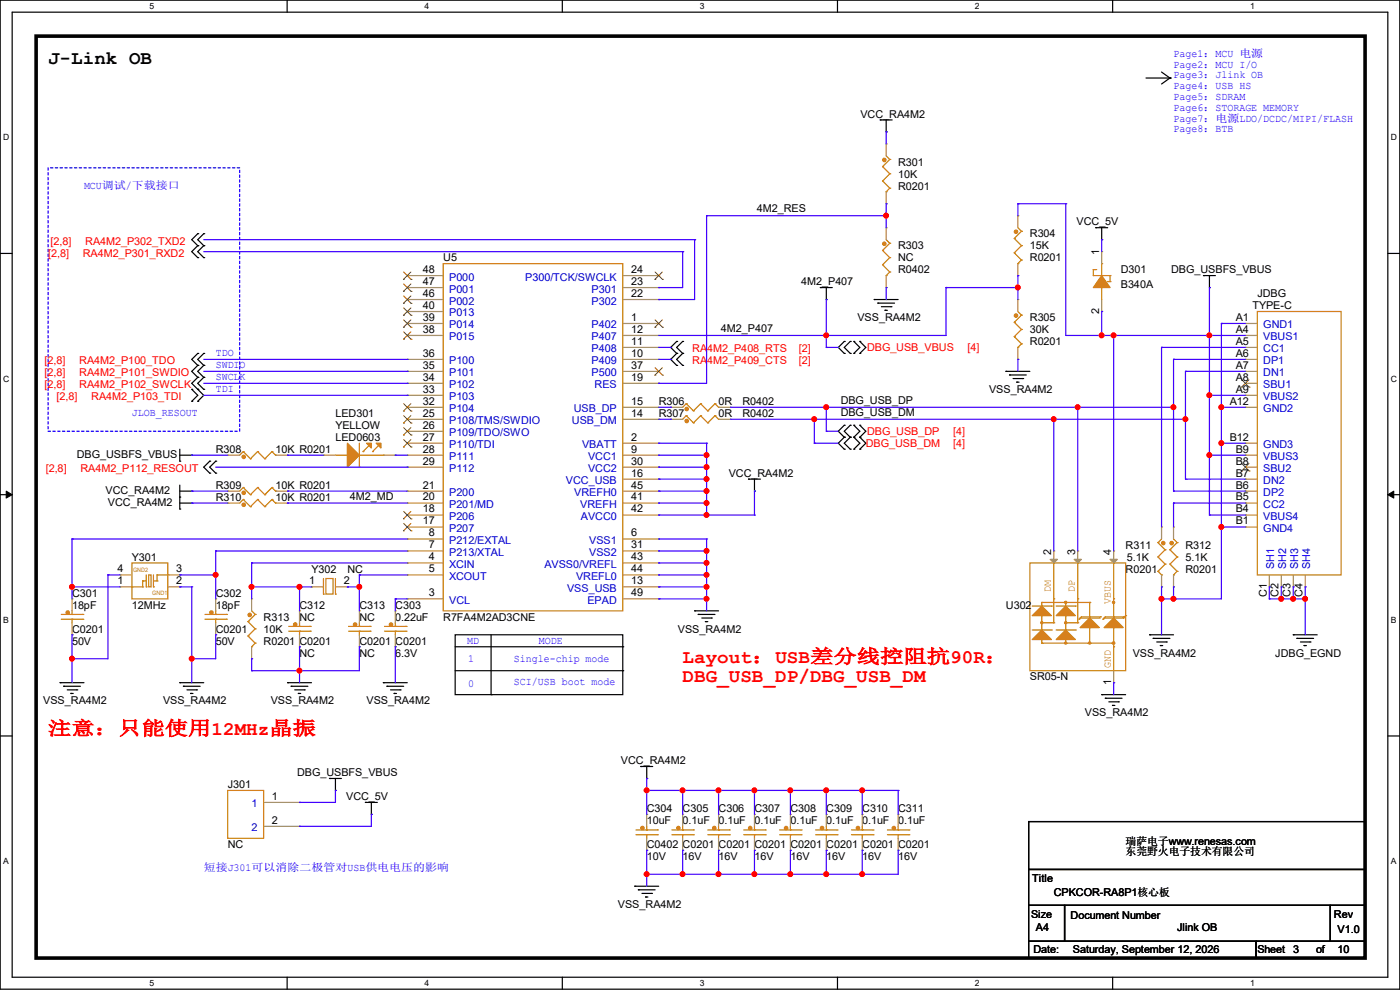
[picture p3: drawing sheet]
<svg xmlns="http://www.w3.org/2000/svg" width="297mm" height="210mm" viewBox="0 0 297 210" stroke-linecap="round" stroke-linejoin="round" font-family="sans-serif">
<path d="M0 0h297v209.8h-297zM2.6 2.6h291.8v204.7h-291.8z" fill="none" stroke="#000" stroke-width=".25"/>
<g fill="#fff">
<path d="M31.7 .3h1v2h-1z"/>
<path d="M31.7 207.6h1v1.9h-1z"/>
</g>
<path d="M60.9 0v2.6M60.9 207.3v2.5" fill="none" stroke="#000" stroke-width=".25"/>
<g fill="#fff">
<path d="M90.1 .3h1v2h-1z"/>
<path d="M90.1 207.6h1v1.9h-1z"/>
</g>
<path d="M119.3 0v2.6M119.3 207.3v2.5" fill="none" stroke="#000" stroke-width=".25"/>
<g fill="#fff">
<path d="M148.5 .3h.9v2h-.9z"/>
<path d="M148.5 207.6h.9v1.9h-.9z"/>
</g>
<path d="M177.7 0v2.6M177.7 207.3v2.5" fill="none" stroke="#000" stroke-width=".25"/>
<g fill="#fff">
<path d="M206.8 .3h1v2h-1z"/>
<path d="M206.8 207.6h1v1.9h-1z"/>
</g>
<path d="M236.1 0v2.6M236.1 207.3v2.5" fill="none" stroke="#000" stroke-width=".25"/>
<g fill="#fff">
<path d="M265.2 .3h1v2h-1z"/>
<path d="M265.2 207.6h1v1.9h-1z"/>
<path d="M.7 28.2h1.2v1.9h-1.2z"/>
<path d="M295.1 28.2h1.2v1.9h-1.2z"/>
<path d="M.7 79.3h1.2v2h-1.2z"/>
<path d="M295.1 79.3h1.2v2h-1.2z"/>
</g>
<path d="M0 53.8h2.6M294.4 53.8h2.6" fill="none" stroke="#000" stroke-width=".25"/>
<g fill="#fff">
<path d="M.7 130.5h1.2v2h-1.2z"/>
<path d="M295.1 130.5h1.1v2h-1.1z"/>
</g>
<path d="M0 104.9h2.6M294.4 104.9h2.6" fill="none" stroke="#000" stroke-width=".25"/>
<path d="M1.3 104.2l1.3 .7-1.3 .8zM294.4 104.9l1.3-.7v1.5z" fill="#000" stroke="#000" stroke-width=".21"/>
<g fill="#fff">
<path d="M.7 181.7h1.2v2h-1.2z"/>
<path d="M295.1 181.7h1.1v2h-1.1z"/>
</g>
<g fill="none" stroke="#000" stroke-width=".25">
<path d="M243.1 16.6h5.1M246.4 15.3l1.8 1.3M248.2 16.6h.1M248.2 16.6l-1.8 1.2M186.7 25.4h.1M186.7 25.4h2.6M188 28h.1M188 25.4v2.6M42 54.7h.1M42 52.1h.1M42 49.6h.1M42 52.1l-1.3 1.3 1.3 1.3"/>
<path d="M42 49.6l-1.3 1.2 1.3 1.3M43.2 54.7h.1M43.2 52.1h.1M43.2 49.6h.1M43.2 52.1l-1.2 1.3 1.2 1.3M43.2 49.6l-1.2 1.2 1.2 1.3M232.5 48.3h.1M232.5 48.3h2.5M233.7 50.8h.1M233.7 48.3v2.5M255.3 58.5h.1M255.3 58.5h2.6"/>
<path d="M256.6 58.5v2.5M42 77.5h.1M42 75h.1M42 75l-1.3 1.2 1.3 1.3M42 77.5l-1.3 1.3 1.3 1.3M43.2 77.5h.1M43.2 75h.1M43.2 75l-1.2 1.2 1.2 1.3M43.2 77.5l-1.2 1.3 1.2 1.3M143.6 72.4h.1M143.6 75h.1M143.6 77.5h.1"/>
<path d="M143.6 72.4l-1.3 1.3 1.3 1.3M143.6 75l-1.3 1.2 1.3 1.3M144.8 75h.1M144.8 72.4h.1M144.8 77.5h.1M144.8 72.4l-1.2 1.3 1.2 1.3M144.8 75l-1.2 1.2 1.2 1.3M174 61h.1M174 61h2.6M175.3 63.5h.1M175.3 61v2.5M179.1 72.4h.1"/>
<path d="M179.1 75h.1M179.1 72.4l-1.3 1.3 1.3 1.3M180.4 75h.1M180.4 72.4h.1M180.4 72.4l-1.3 1.3 1.3 1.3M181.1 75h.1M181.1 72.4h.1M181.1 72.4l1.3 1.3-1.3 1.3M182.4 72.4h.1M182.4 75h.1M182.4 72.4l1.3 1.3-1.3 1.3M185.5 63.5h.1"/>
<path d="M185.5 63.5h5M186.2 64.3h.1M186.2 64.3h3.6M187 65.1h2M187.7 65.8h.1M187.7 65.8h.6M189 65.1h.1M213.4 78.8h.1M213.4 78.8h5.1M214.2 79.5h.1M214.2 79.5h3.5M256.6 61h.1"/>
<path d="M38.1 97.8h.1M38.1 95.3v2.5M38.1 96.6h2.6M40.7 96.6h.1M40.7 85.1h.1M40.7 82.6h.1M40.7 82.6l1.3 1.3-1.3 1.2M42 80.1h.1M42 82.6h.1M42 85.1h.1M42 80.1l-1.3 1.2 2.5 2.6-1.2 1.2M43.2 80.1h.1"/>
<path d="M43.2 82.6h.1M43.2 80.1l-1.2 1.2 1.2 1.3M44.5 97.8h.1M44.5 97.8l-1.3 1.3 1.3 1.3M45.8 97.8h.1M45.8 97.8l-1.3 1.3 1.3 1.3M179.1 92.8h.1M179.1 95.3h.1M179.1 90.2h.1M179.1 92.8l-1.3 1.2 1.3 1.3M179.1 90.2l-1.3 1.3 1.3 1.3M180.4 95.3h.1"/>
<path d="M180.4 92.8h.1M180.4 90.2h.1M180.4 92.8l-1.3 1.2 1.3 1.3M180.4 90.2l-1.3 1.3 1.3 1.3M181.1 95.3h.1M181.1 92.8h.1M181.1 90.2h.1M181.1 92.8l1.3 1.2-1.3 1.3M181.1 90.2l1.3 1.3-1.3 1.3M182.4 92.8h.1M182.4 95.3h.1M182.4 90.2h.1"/>
<path d="M182.4 92.8l1.3 1.2-1.3 1.3M182.4 90.2l1.3 1.3-1.3 1.3M214.9 80.3h2.1M215.7 81.1h.1M215.7 81.1h.5M217 80.3h.1M38.1 105.5h.1M38.1 108h.1M38.1 104.2h2.6M38.1 102.9v5.1M38.1 106.7h2.6M40.7 104.2h.1"/>
<path d="M40.7 106.7h.1M44.5 100.4h.1M45.8 100.4h.1M158.8 101.6h.1M158.8 101.6h2.5M160.1 104.2h.1M160.1 101.6v2.6M96.6 134.7h35.5v12.7h-35.5zM96.6 137.2h35.5M104.2 134.7v12.7M132.1 137.2h.1M147.4 129.6h.1"/>
<path d="M147.4 129.6h5M148.1 130.3h.1M148.1 130.3h3.6M148.9 131.1h2M149.6 131.9h.1M149.6 131.9h.6M150.9 131.1h.1M243.9 134.7h.1M243.9 134.7h5.1M244.6 135.4h.1M244.6 135.4h3.6M245.4 136.2h2"/>
<path d="M246.2 136.9h.1M246.2 136.9h.5M247.4 136.2h.1M274.4 134.7h.1M274.4 134.7h5M275.1 135.4h.1M275.1 135.4h3.6M275.9 136.2h2M276.6 136.9h.1M276.6 136.9h.6M277.9 136.2h.1M0 156.1h2.6"/>
<path d="M12.7 144.8h.1M12.7 144.8h5.1M13.5 145.6h.1M13.5 145.6h3.6M14.3 146.3h2M15 147.1h.1M15 147.1h.5M16.3 146.3h.1M38.1 144.8h.1M38.1 144.8h5.1M38.9 145.6h.1M38.9 145.6h3.6"/>
<path d="M39.7 146.3h2M40.4 147.1h.1M40.4 147.1h.5M41.7 146.3h.1M61 144.8h.1M61 144.8h5.1M61.8 145.6h.1M61.8 145.6h3.5M62.5 146.3h2.1M63.3 147.1h.1M63.3 147.1h.5M64.6 146.3h.1"/>
<path d="M81.3 144.8h.1M81.3 144.8h5.1M82.1 145.6h.1M82.1 145.6h3.5M82.8 146.3h2.1M83.6 147.1h.1M83.6 147.1h.5M84.9 146.3h.1M96.6 142.3h35.5M104.2 147.4h.1M132.1 142.3h.1M233.7 147.4h.1"/>
<path d="M233.7 147.4h5.1M234.5 148.1h.1M234.5 148.1h3.5M235.2 148.9h2.1M236 149.6h.1M236 149.6h.5M237.3 148.9h.1M294.4 156.1h2.6M69.9 165.1h.1M69.9 165.1h2.5M71.2 167.7h.1M71.2 165.1v2.6"/>
<path d="M77.5 170.2h.1M77.5 170.2h2.6M78.8 172.8h.1M78.8 170.2v2.6M135.9 162.6h.1M135.9 162.6h2.6M137.2 165.1h.1M137.2 162.6v2.5M218.2 174.3h71.4v10.1h-71.4zM134.7 188h.1M134.7 188h5M135.4 188.8h.1"/>
<path d="M135.4 188.8h3.6M136.2 189.5h2M136.9 190.3h.1M136.9 190.3h.6M138.2 189.5h.1M218.2 184.4h71.4v7.7h-71.4zM218.2 192.1h7.6v7.6h-7.6zM218.2 199.7h48.3v3.5h-48.3zM225.8 192.1h56.4v7.6h-56.4zM266.5 199.7h23.1v3.5h-23.1zM282.2 192.1h7.4v7.6h-7.4z"/>
</g>
<path d="M7.7 7.7h281.9v195.5h-281.9z" fill="none" stroke="#000" stroke-width=".76"/>
<path d="M10.2 35.6h40.6v55.9h-40.6z" fill="none" stroke="#00f" stroke-width=".25" stroke-dasharray=".5"/>
<g fill="none" stroke="#cc8006" stroke-width=".25">
<path d="M187.2 35.3h.1M187.2 38.4h.1M187.2 35.3l1.6 1.6M187.2 38.4l1.6 1.5M188 33.1l.8 .7M188.8 33.8h.1M188.8 36.9h.1M188.8 39.9h.1M188.8 33.8l-1.6 1.5M188.8 36.9l-1.6 1.5M188.8 39.9l-.8 .8M94 55.9h38.1v73.7h-38.1z"/>
<path d="M187.2 53.1h.1M187.2 56.2h.1M187.2 53.1l1.6 1.6M187.2 56.2l1.6 1.5M188 40.7h.1M188 58.5h.1M188 50.8l.8 .8M188.8 51.6h.1M188.8 54.7h.1M188.8 57.7h.1M188.8 51.6l-1.6 1.5M188.8 54.7l-1.6 1.5"/>
<path d="M188.8 57.7l-.8 .8M215.2 50.6h.1M215.2 53.6h.1M215.2 50.6l1.5 1.5M215.2 53.6l1.5 1.6M215.9 55.9h.1M215.9 48.3l.8 .8M216.7 49.1h.1M216.7 52.1h.1M216.7 55.2h.1M216.7 49.1l-1.5 1.5M216.7 52.1l-1.5 1.5"/>
<path d="M216.7 55.2l-.8 .7M231.9 57.2h.1M231.9 57.2v1.3h3.6M231.9 57.2h.6M232.5 57.2h.1M233.7 55.9h.1M233.7 55.9v2.6M235 59.7h.1M235 59.7h.5M235.5 58.5h.1M235.5 59.7h.1M235.5 58.5v1.2"/>
<path d="M215.2 68.4h.1M215.2 71.4h.1M215.2 68.4l1.5 1.5M215.2 71.4l1.5 1.5M215.9 73.7h.1M215.9 66.1l.8 .7M216.7 66.8h.1M216.7 69.9h.1M216.7 72.9h.1M216.7 66.8l-1.5 1.6M216.7 69.9l-1.5 1.5M216.7 72.9l-.8 .8"/>
<path d="M233.7 61h.1M233.7 61v2.5M266.7 66.1h17.8v55.9h-17.8zM51.6 95.8h.1M51.6 95.8l-.8 .8M51.6 95.8l1.5 1.5M53.1 97.3h.1M54.7 95.8h.1M54.7 95.8l-1.6 1.5M54.7 95.8l1.5 1.5M56.2 97.3h.1M57.7 95.8h.1"/>
<path d="M57.7 95.8l-1.5 1.5M57.7 95.8l.8 .8M58.5 96.6h.1M71.2 96.6h2.5M73.7 96.6h.1M76.2 99.1h.1M76.2 94v5.1M76.2 96.6h5.1M77 95.8h.1M78.3 94.5l-1.3 1.3M79 95.8h.1M80.3 94.5l-1.3 1.3"/>
<path d="M81.3 96.6h.1M145.6 85.6h.1M145.6 88.2h.1M145.6 85.6l-.8 .8M145.6 85.6l1.5 1.6M145.6 88.2l-.8 .7M145.6 88.2l1.5 1.5M147.1 87.2h.1M147.1 89.7h.1M148.6 85.6h.1M148.6 88.2h.1M148.6 85.6l-1.5 1.6"/>
<path d="M148.6 85.6l1.6 1.6M148.6 88.2l-1.5 1.5M148.6 88.2l1.6 1.5M150.2 87.2h.1M150.2 89.7h.1M151.7 85.6h.1M151.7 88.2h.1M151.7 85.6l-1.5 1.6M151.7 85.6l.7 .8M151.7 88.2l-1.5 1.5M151.7 88.2l.7 .7M152.4 86.4h.1"/>
<path d="M152.4 88.9h.1M28 119.4h7.6v7.6h-7.6zM51.6 103.4h.1M51.6 106h.1M51.6 103.4l-.8 .8M51.6 103.4l1.5 1.5M51.6 106l-.8 .7M51.6 106l1.5 1.5M53.1 104.9h.1M53.1 107.5h.1M54.7 103.4h.1M54.7 106h.1"/>
<path d="M54.7 103.4l-1.6 1.5M54.7 103.4l1.5 1.5M54.7 106l-1.6 1.5M54.7 106l1.5 1.5M56.2 104.9h.1M56.2 107.5h.1M57.7 103.4h.1M57.7 106h.1M57.7 103.4l-1.5 1.5M57.7 103.4l.8 .8M57.7 106l-1.5 1.5M57.7 106l.8 .7"/>
<path d="M58.5 104.2h.1M58.5 106.7h.1M218.5 119.4h20.3v22.9h-20.3zM223.6 119.4h.1M223.6 119.4v12.7M228.6 119.4h.1M228.6 119.4v12.7M236.3 119.4h.1M236.3 119.4v11.7M245.7 115.1h.1M245.7 118.2h.1M245.7 115.1l1.5 1.5"/>
<path d="M245.7 118.2l1.5 1.5M246.4 114.3l-.7 .8M247.2 116.6h.1M247.2 119.7h.1M247.2 116.6l-1.5 1.6M247.2 119.7l-1.5 1.5M248.2 116.6h.1M248.2 119.7h.1M248.2 116.6l1.5 1.6M248.2 119.7l1.5 1.5M249 114.3l.7 .8M249.7 115.1h.1"/>
<path d="M249.7 118.2h.1M249.7 115.1l-1.5 1.5M249.7 118.2l-1.5 1.5M13 131.4h4.6M13 130.3h4.6M15.3 131.4h.1M15.3 130.3h.1M15.3 129.6v.7M15.3 131.4v.7M17.6 131.4h.1M17.6 130.3h.1M28 124.5h.1"/>
<path d="M28 124.5h2.3M30.3 124.5h.1M30.3 123.2h.1M30.3 123.2h.7M30.3 123.2v1.3M31 124.5h.1M31 122v2.5M31.5 122h.5v2.5h-.5zM32.6 124.5h.1M32.6 122v2.5M32.6 123.2h.7M33.3 123.2h.1"/>
<path d="M33.3 122h.1M33.3 122v1.2M33.3 122h2.3M35.6 122h.1M43.5 131.4h4.5M43.5 130.3h4.5M45.8 131.4h.1M45.8 130.3h.1M45.8 129.6v.7M45.8 131.4v.7M48 131.4h.1M48 130.3h.1"/>
<path d="M52.6 131.9h.1M52.6 134.9h.1M52.6 131.9l1.5 1.5M52.6 134.9l1.5 1.5M53.4 137.2h.1M53.4 129.6l.7 .7M54.1 130.3h.1M54.1 133.4h.1M54.1 136.4h.1M54.1 130.3l-1.5 1.6M54.1 133.4l-1.5 1.5M54.1 136.4l-.7 .8"/>
<path d="M61.3 133.9h4.5M61.3 132.9h4.5M63.5 133.9h.1M63.5 132.9h.1M63.5 132.1v.8M63.5 133.9v.8M65.8 133.9h.1M65.8 132.9h.1M68.6 126h.1M68.6 122.7v3.3M69.1 122.7h1.6v3.3h-1.6zM71.2 126h.1"/>
<path d="M71.2 122.7v3.3M74 133.9h4.5M74 132.9h4.5M76.2 133.9h.1M76.2 132.9h.1M76.2 132.1v.8M76.2 133.9v.8M78.5 133.9h.1M78.5 132.9h.1M81.6 133.9h4.5M81.6 132.9h4.5M83.9 133.9h.1"/>
<path d="M83.9 132.9h.1M83.9 132.1v.8M83.9 133.9v.8M86.1 133.9h.1M86.1 132.9h.1M219 128.6h4.1M219 133.6h4.1M221 127.8h.1M221 136.4h.1M221 130.6h.1M221 127.8v.8M221 130.6v3"/>
<path d="M221 135.7v.7M221 136.4h15.3M221 132.1h2.6M221 127.8h10.2M223.1 128.6h.1M223.1 133.6h.1M223.6 132.1h.1M223.6 127h.1M224.1 128.6h4M224.1 133.6h4M226.1 127.8h.1M226.1 136.4h.1"/>
<path d="M226.1 130.6h.1M226.1 127.8v.8M226.1 130.6v3M226.1 135.7v.7M226.1 132.1h2.5M228.1 128.6h.1M228.1 133.6h.1M228.6 132.1h.1M228.6 127h.1M228.9 131.4h.1M229.2 131.1h4M231.2 133.1h.1"/>
<path d="M231.2 127.8h.1M231.2 127.8v3.3M231.2 133.1v3.1M233.2 131.1h.1M233.5 130.9h.1M233.5 130.9h-4.1l-.5 .5M234 131.4h.1M234.2 131.1h4.1M236.3 136.4h.1M236.3 127h.1M236.3 133.1h.1M236.3 137.2h.1"/>
<path d="M236.3 133.1v9.2M238.3 131.1h.1M238.5 130.9h.1M238.5 130.9h-4l-.5 .5M238.8 130.6h.1M238.8 130.6l-.5 .5M245.7 121.2h.1M245.7 121.2l.7 .8M246.4 122h.1M249 122h.1M249.7 121.2h.1M249.7 121.2l-.7 .8"/>
<path d="M48.3 167.7h7.6v10.1h-7.6zM134.9 177.1h4.6M134.9 176.1h4.6M137.2 177.1h.1M137.2 176.1h.1M137.2 175.3v.8M137.2 177.1v.7M139.5 177.1h.1M139.5 176.1h.1M142.5 177.1h4.6M142.5 176.1h4.6M144.8 177.1h.1"/>
<path d="M144.8 176.1h.1M144.8 175.3v.8M144.8 177.1v.7M147.1 177.1h.1M147.1 176.1h.1M150.2 177.1h4.5M150.2 176.1h4.5M152.4 177.1h.1M152.4 176.1h.1M152.4 175.3v.8M152.4 177.1v.7M154.7 177.1h.1"/>
<path d="M154.7 176.1h.1M157.8 177.1h4.5M157.8 176.1h4.5M160.1 177.1h.1M160.1 176.1h.1M160.1 175.3v.8M160.1 177.1v.7M162.3 177.1h.1M162.3 176.1h.1M165.4 177.1h4.6M165.4 176.1h4.6M167.7 177.1h.1"/>
<path d="M167.7 176.1h.1M167.7 175.3v.8M167.7 177.1v.7M170 177.1h.1M170 176.1h.1M173 177.1h4.6M173 176.1h4.6M175.3 177.1h.1M175.3 176.1h.1M175.3 175.3v.8M175.3 177.1v.7M177.6 177.1h.1"/>
<path d="M177.6 176.1h.1M180.6 177.1h4.6M180.6 176.1h4.6M182.9 177.1h.1M182.9 176.1h.1M182.9 175.3v.8M182.9 177.1v.7M185.2 177.1h.1M185.2 176.1h.1M188.3 177.1h4.5M188.3 176.1h4.5M190.5 177.1h.1"/>
<path d="M190.5 176.1h.1M190.5 175.3v.8M190.5 177.1v.7M192.8 177.1h.1M192.8 176.1h.1"/>
</g>
<g fill="#cc8006" stroke="#cc8006" stroke-width=".25">
<path d="M73.7 94l2.5 2.6-2.5 2.5z"/>
<path d="M77.8 94h1v1z"/>
<path d="M79.8 94h1v1z"/>
<path d="M219 135.7l2-2.1 2.1 2.1z"/>
<path d="M224.1 135.7l2-2.1 2 2.1z"/>
<path d="M224.1 130.6l2-2 2 2z"/>
<path d="M219 130.6l2-2 2.1 2z"/>
<path d="M236.3 131.1l2 2h-4.1z"/>
<path d="M231.2 131.1l2 2h-4z"/>
<path d="M233.7 58.5l1.8 2.5h-3.6z" fill-rule="evenodd"/>
<circle cx="143.9" cy="175.7" r=".36"/>
<circle cx="187.6" cy="33.9" r=".36"/>
<circle cx="189.6" cy="175.7" r=".36"/>
<circle cx="151.5" cy="175.7" r=".36"/>
<circle cx="174.4" cy="175.7" r=".36"/>
<circle cx="246.8" cy="115.2" r=".36"/>
<circle cx="159.2" cy="175.7" r=".36"/>
<circle cx="75.3" cy="132.5" r=".36"/>
<circle cx="53" cy="130.5" r=".36"/>
<circle cx="226.1" cy="127.8" r=".23"/>
<circle cx="236.2" cy="127.8" r=".23"/>
<circle cx="226.1" cy="136.4" r=".23"/>
<circle cx="231.2" cy="136.4" r=".23"/>
<circle cx="236.2" cy="136.4" r=".23"/>
<circle cx="221" cy="132.1" r=".23"/>
<circle cx="226.1" cy="132.1" r=".23"/>
<circle cx="248.6" cy="115.2" r=".36"/>
<circle cx="62.6" cy="132.5" r=".36"/>
<circle cx="182" cy="175.7" r=".36"/>
<circle cx="145.7" cy="86.8" r=".36"/>
<circle cx="14.4" cy="129.9" r=".36"/>
<circle cx="51.7" cy="96.9" r=".36"/>
<circle cx="166.8" cy="175.7" r=".36"/>
<circle cx="44.9" cy="129.9" r=".36"/>
<circle cx="187.6" cy="51.7" r=".36"/>
<circle cx="51.7" cy="104.5" r=".36"/>
<circle cx="136.3" cy="175.7" r=".36"/>
<circle cx="215.5" cy="49.2" r=".36"/>
<circle cx="83" cy="132.5" r=".36"/>
<circle cx="145.7" cy="89.3" r=".36"/>
<circle cx="215.5" cy="67" r=".36"/>
<circle cx="51.7" cy="107.1" r=".36"/>
</g>
<g fill="none" stroke="#a84" stroke-width=".25">
<path d="M188 30.5h.1M188 30.5v2.6M86.4 58.5h.1M86.4 58.5h7.6M132.1 58.5h7.6M139.7 58.5h.1M188 43.2h.1M188 48.3h.1M188 40.7v2.5M188 48.3v2.5M188 58.5v2.5M215.9 45.8h.1"/>
<path d="M215.9 58.5h.1M215.9 45.8v2.5M215.9 55.9v2.6M233.7 53.4h.1M233.7 53.4v2.5M86.4 78.8h.1M86.4 76.2h.1M86.4 71.2h.1M86.4 68.6h.1M86.4 66.1h.1M86.4 63.5h.1M86.4 61h.1"/>
<path d="M86.4 68.6h7.6M86.4 71.2h7.6M86.4 76.2h7.6M86.4 78.8h7.6M86.4 63.5h7.6M86.4 61h7.6M86.4 66.1h7.6M132.1 68.6h7.6M132.1 71.2h7.6M132.1 73.7h7.6M132.1 76.2h7.6M132.1 78.8h7.6"/>
<path d="M132.1 63.5h7.6M132.1 61h7.6M139.7 68.6h.1M139.7 76.2h.1M139.7 73.7h.1M139.7 71.2h.1M139.7 63.5h.1M139.7 61h.1M139.7 78.8h.1M188 61h.1M215.9 63.5h.1M215.9 76.2h.1"/>
<path d="M215.9 63.5v2.6M215.9 73.7v2.5M233.7 66.1h.1M233.7 63.5v2.6M264.2 68.6h.1M264.2 71.2h.1M264.2 73.7h.1M264.2 76.2h.1M264.2 78.8h.1M264.2 68.6h2.5M264.2 71.2h2.5M264.2 73.7h2.5"/>
<path d="M264.2 76.2h2.5M264.2 78.8h2.5M48.3 96.6h.1M48.3 96.6h2.5M58.5 96.6h2.5M61 96.6h.1M68.6 96.6h.1M68.6 96.6h2.6M81.3 96.6h2.6M83.9 96.6h.1M86.4 88.9h.1M86.4 91.5h.1"/>
<path d="M86.4 94h.1M86.4 96.6h.1M86.4 99.1h.1M86.4 86.4h.1M86.4 83.9h.1M86.4 81.3h.1M86.4 81.3h7.6M86.4 83.9h7.6M86.4 86.4h7.6M86.4 94h7.6M86.4 96.6h7.6M86.4 99.1h7.6"/>
<path d="M86.4 88.9h7.6M86.4 91.5h7.6M132.1 81.3h7.6M132.1 86.4h7.6M132.1 94h7.6M132.1 96.6h7.6M132.1 99.1h7.6M132.1 88.9h7.6M139.7 94h.1M139.7 96.6h.1M139.7 88.9h.1M139.7 86.4h.1"/>
<path d="M139.7 81.3h.1M139.7 99.1h.1M142.3 86.4h.1M142.3 88.9h.1M142.3 86.4h2.5M142.3 88.9h2.5M152.4 86.4h2.6M152.4 88.9h2.6M155 86.4h.1M155 88.9h.1M264.2 81.3h.1M264.2 83.9h.1"/>
<path d="M264.2 86.4h.1M264.2 94h.1M264.2 96.6h.1M264.2 99.1h.1M264.2 81.3h2.5M264.2 83.9h2.5M264.2 86.4h2.5M264.2 94h2.5M264.2 96.6h2.5M264.2 99.1h2.5M48.3 104.2h.1M48.3 106.7h.1"/>
<path d="M48.3 104.2h2.5M48.3 106.7h2.5M58.5 104.2h2.5M58.5 106.7h2.5M61 104.2h.1M61 106.7h.1M86.4 119.4h.1M86.4 116.9h.1M86.4 114.3h.1M86.4 111.8h.1M86.4 109.3h.1M86.4 106.7h.1"/>
<path d="M86.4 104.2h.1M86.4 104.2h7.6M86.4 106.7h7.6M86.4 109.3h7.6M86.4 111.8h7.6M86.4 119.4h7.6M86.4 114.3h7.6M86.4 116.9h7.6M132.1 101.6h7.6M132.1 104.2h7.6M132.1 106.7h7.6M132.1 109.3h7.6"/>
<path d="M132.1 119.4h7.6M132.1 114.3h7.6M132.1 116.9h7.6M139.7 114.3h.1M139.7 101.6h.1M139.7 116.9h.1M139.7 106.7h.1M139.7 109.3h.1M139.7 119.4h.1M139.7 104.2h.1M223.6 116.9h.1M223.6 116.9v2.5"/>
<path d="M228.6 116.9h.1M228.6 116.9v2.5M236.3 116.9h.1M236.3 116.9v2.5M246.4 111.8h.1M246.4 111.8v2.5M249 111.8h.1M249 111.8v2.5M264.2 101.6h.1M264.2 104.2h.1M264.2 106.7h.1M264.2 109.3h.1"/>
<path d="M264.2 111.8h.1M264.2 101.6h2.5M264.2 104.2h2.5M264.2 106.7h2.5M264.2 109.3h2.5M264.2 111.8h2.5M15.3 127h.1M15.3 134.7h.1M15.3 127v2.6M15.3 132.1v2.6M25.4 124.5h.1M25.4 122h.1"/>
<path d="M25.4 124.5h2.6M25.4 122h2.6M35.6 124.5h2.5M35.6 122h2.5M38.1 124.5h.1M38.1 122h.1M45.8 127h.1M45.8 134.7h.1M45.8 127v2.6M45.8 132.1v2.6M53.4 127h.1M53.4 139.7h.1"/>
<path d="M53.4 127v2.6M53.4 137.2v2.5M63.5 129.6h.1M63.5 137.2h.1M63.5 129.6v2.5M63.5 134.7v2.5M66.1 124.5h.1M66.1 124.5h2.5M71.2 124.5h2.5M73.7 124.5h.1M76.2 129.6h.1M76.2 137.2h.1"/>
<path d="M76.2 129.6v2.5M76.2 134.7v2.5M83.9 129.6h.1M83.9 137.2h.1M83.9 129.6v2.5M83.9 134.7v2.5M86.4 127h.1M86.4 122h.1M86.4 122h7.6M86.4 127h7.6M132.1 124.5h7.6M132.1 122h7.6"/>
<path d="M132.1 127h7.6M139.7 124.5h.1M139.7 122h.1M139.7 127h.1M246.4 124.5h.1M246.4 122v2.5M249 124.5h.1M249 122v2.5M269.3 124.5h.1M269.3 122v2.5M271.8 124.5h.1M271.8 122v2.5"/>
<path d="M274.4 124.5h.1M274.4 122v2.5M276.9 124.5h.1M276.9 122v2.5M236.3 144.8h.1M236.3 142.3v2.5M55.9 170.2h7.6M55.9 175.3h7.6M63.5 170.2h.1M63.5 175.3h.1M137.2 172.8h.1M137.2 172.8v2.5"/>
<path d="M137.2 177.8v2.6M144.8 172.8h.1M144.8 172.8v2.5M144.8 177.8v2.6M152.4 172.8h.1M152.4 172.8v2.5M152.4 177.8v2.6M160.1 172.8h.1M160.1 172.8v2.5M160.1 177.8v2.6M167.7 172.8h.1M167.7 172.8v2.5"/>
<path d="M167.7 177.8v2.6M175.3 172.8h.1M175.3 172.8v2.5M175.3 177.8v2.6M182.9 172.8h.1M182.9 172.8v2.5M182.9 177.8v2.6M190.5 172.8h.1M190.5 172.8v2.5M190.5 177.8v2.6M137.2 180.4h.1M144.8 180.4h.1"/>
<path d="M152.4 180.4h.1M160.1 180.4h.1M167.7 180.4h.1M175.3 180.4h.1M182.9 180.4h.1M190.5 180.4h.1"/>
</g>
<g fill="none" stroke="#804000" stroke-width=".21">
<path d="M85.6 59.3h.1M85.6 57.7l1.6 1.6M87.2 57.7l-1.6 1.6M87.2 59.3h.1M138.9 59.3h.1M139 57.7l1.5 1.6M140.5 57.7l-1.6 1.6M140.5 59.3h.1M85.6 72h.1M85.6 69.4h.1M85.6 66.9h.1M85.6 64.3h.1"/>
<path d="M85.6 61.8h.1M85.6 70.4l1.6 1.6M85.6 67.9l1.6 1.5M85.6 65.3l1.6 1.6M85.6 62.8l1.6 1.5M85.6 60.2l1.6 1.6M87.2 70.4l-1.6 1.6M87.2 67.9l-1.6 1.5M87.2 65.3l-1.6 1.6M87.2 62.8l-1.6 1.5M87.2 60.2l-1.6 1.6M87.2 72h.1"/>
<path d="M87.2 69.4h.1M87.2 66.9h.1M87.2 64.3h.1M87.2 61.8h.1M138.9 69.4h.1M138.9 79.6h.1M139 67.9l1.5 1.5M139 78l1.5 1.6M140.5 67.9l-1.6 1.5M140.5 78l-1.6 1.6M140.5 69.4h.1M140.5 79.6h.1"/>
<path d="M85.6 89.7h.1M85.6 92.3h.1M85.6 94.8h.1M85.6 87.2h.1M85.6 88.2l1.6 1.5M85.6 90.7l1.6 1.6M85.6 93.3l1.6 1.5M85.6 85.6l1.6 1.6M87.2 88.2l-1.6 1.5M87.2 90.7l-1.6 1.6M87.2 93.3l-1.6 1.5M87.2 85.6l-1.6 1.6"/>
<path d="M87.2 89.7h.1M87.2 92.3h.1M87.2 94.8h.1M87.2 87.2h.1M263.4 82.1h.1M263.4 99.9h.1M263.4 80.6l1.6 1.5M263.4 98.3l1.6 1.6M265 80.6l-1.6 1.5M265 98.3l-1.6 1.6M265 82.1h.1M265 99.9h.1"/>
<path d="M85.6 112.6h.1M85.6 110.1h.1M85.6 111l1.6 1.6M85.6 108.5l1.6 1.6M87.2 111l-1.6 1.6M87.2 108.5l-1.6 1.6M87.2 112.6h.1M87.2 110.1h.1"/>
</g>
<g fill="#a84" stroke="#a84" stroke-width=".25">
<path d="M222.8 118.7h1.5l-.7 .7z"/>
<path d="M227.9 118.7h1.5l-.8 .7z"/>
<path d="M235.5 118.7h1.5l-.7 .7z"/>
</g>
<g fill="none" stroke="#4200ff" stroke-width=".25">
<path d="M188 28h.1M188 28v2.5M43.2 53.4h101.6M43.2 50.8h104.2M144.8 53.4h.1M144.8 53.4v7.6h-5.1M147.4 50.8h.1M147.4 50.8v12.7h-7.7M149.9 45.8h.1M149.9 45.8v35.5h-10.2M149.9 45.8h38.1M188 43.2h.1"/>
<path d="M188 45.8h.1M188 43.2v5.1M215.9 43.2h.1M215.9 58.5h.1M215.9 43.2v2.6M215.9 58.5v5M215.9 43.2h10.2M226.1 43.2h.1M226.1 43.2v28h38.1M233.7 50.8h.1M233.7 50.8v2.6M43.2 76.2h43.2"/>
<path d="M43.2 78.8h43.2M86.4 76.2h.1M86.4 78.8h.1M139.7 61h.1M139.7 63.5h.1M139.7 73.7h2.6M139.7 76.2h2.6M142.3 73.7h.1M142.3 76.2h.1M175.3 71.2h.1M175.3 63.5h.1M175.3 73.7h.1"/>
<path d="M175.3 73.7h2.5M175.3 63.5v10.2M188 61h.1M188 61v2.5M200.7 61h.1M200.7 61v10.2h-61M200.7 61h15.2M215.9 61h.1M215.9 76.2h.1M215.9 76.2v2.6M233.7 71.2h.1M233.7 66.1h.1"/>
<path d="M233.7 66.1v5.1M236.3 71.2h.1M236.3 71.2v45.7M246.4 73.7h.1M246.4 73.7v38.1M246.4 73.7h17.8M249 76.2h.1M249 76.2v28M249 76.2h15.2M251.5 78.8h.1M251.5 78.8v22.8M251.5 78.8h12.7"/>
<path d="M256.6 61h.1M256.6 71.2h.1M256.6 61v48.3M259.1 68.6h.1M259.1 68.6h5.1M259.1 68.6v58.4h-12.7M40.7 96.6h.1M40.7 96.6h7.6M43.2 83.9h43.2M43.2 81.3h43.2M45.8 99.1h40.6M61 96.6h.1"/>
<path d="M61 96.6h7.6M83.9 96.6h.1M83.9 96.6h2.5M86.4 81.3h.1M86.4 83.9h.1M86.4 99.1h.1M139.7 94h.1M139.7 99.1h.1M139.7 96.6h.1M139.7 81.3h.1M139.7 86.4h2.6M139.7 94h10.2"/>
<path d="M139.7 96.6h10.2M139.7 99.1h10.2M139.7 88.9h2.6M142.3 86.4h.1M142.3 88.9h.1M149.9 94h.1M149.9 99.1h.1M149.9 96.6h.1M149.9 94v15.3M155 86.4h94M155 88.9h96.5M172.8 88.9h.1"/>
<path d="M172.8 94h.1M172.8 94h5M172.8 88.9v5.1M175.3 86.4h.1M175.3 91.5h.1M175.3 86.4v5.1M175.3 91.5h2.5M223.6 88.9h.1M223.6 88.9v28M228.6 86.4h.1M228.6 86.4v30.5M249 86.4h.1"/>
<path d="M251.5 88.9h.1M256.6 83.9h.1M256.6 96.6h.1M256.6 83.9h7.6M256.6 96.6h7.6M259.1 86.4h.1M259.1 94h.1M259.1 86.4h5.1M259.1 94h5.1M15.3 114.3h.1M15.3 114.3v12.7M15.3 114.3h71.1"/>
<path d="M40.7 106.7h.1M40.7 104.2h.1M40.7 106.7h7.6M40.7 104.2h7.6M45.8 116.9h.1M45.8 116.9h40.6M45.8 116.9v10.1M53.4 119.4h.1M53.4 119.4h33M53.4 119.4v7.6M61 104.2h.1M61 106.7h.1"/>
<path d="M61 106.7h25.4M61 104.2h25.4M139.7 101.6h.1M139.7 104.2h.1M139.7 106.7h.1M139.7 109.3h.1M139.7 114.3h.1M139.7 116.9h.1M139.7 119.4h.1M139.7 109.3h20.4M139.7 101.6h10.2M139.7 106.7h10.2"/>
<path d="M139.7 104.2h10.2M139.7 114.3h10.2M139.7 116.9h10.2M139.7 119.4h10.2M149.9 104.2h.1M149.9 114.3h.1M149.9 116.9h.1M149.9 119.4h.1M149.9 101.6h.1M149.9 106.7h.1M149.9 114.3v15.3M160.1 104.2h.1"/>
<path d="M160.1 109.3h.1M160.1 104.2v5.1M249 106.7h.1M249 104.2h.1M249 106.7v5.1M249 106.7h15.2M249 104.2h15.2M251.5 101.6h.1M251.5 101.6h12.7M256.6 109.3h.1M256.6 109.3h7.6M259.1 111.8h.1"/>
<path d="M259.1 111.8h5.1M15.3 139.7h.1M15.3 124.5h.1M15.3 134.7h.1M15.3 134.7v10.1M15.3 124.5h10.1M22.9 122h.1M22.9 122v17.7h-7.6M22.9 122h2.5M38.1 122h.1M38.1 124.5h.1M38.1 124.5h2.6"/>
<path d="M38.1 122h7.7M40.7 139.7h.1M40.7 124.5h.1M40.7 124.5v20.3M45.8 134.7h.1M45.8 122h.1M45.8 134.7v5h-5.1M53.4 124.5h.1M53.4 139.7h.1M53.4 124.5h12.7M53.4 139.7v2.6M63.5 124.5h.1"/>
<path d="M63.5 137.2h.1M63.5 124.5v5.1M63.5 137.2v7.6M73.7 124.5h.1M73.7 124.5h2.5M76.2 122h.1M76.2 124.5h.1M76.2 137.2h.1M76.2 122h10.2M76.2 122v7.6M76.2 137.2v5.1h-22.8M83.9 137.2h.1"/>
<path d="M83.9 127h.1M83.9 127v2.6M83.9 137.2v7.6M83.9 127h2.5M139.7 122h.1M139.7 124.5h.1M139.7 127h.1M139.7 124.5h10.2M139.7 122h10.2M139.7 127h10.2M149.9 122h.1M149.9 124.5h.1"/>
<path d="M149.9 127h.1M246.4 124.5h.1M246.4 127h.1M246.4 124.5v10.2M249 124.5h.1M249 127h.1M249 124.5v2.5M269.3 124.5h.1M269.3 127h.1M269.3 127h7.6M269.3 124.5v2.5M271.8 124.5h.1"/>
<path d="M271.8 127h.1M271.8 124.5v2.5M274.4 124.5h.1M274.4 127h.1M274.4 124.5v2.5M276.9 124.5h.1M276.9 127h.1M276.9 124.5v10.2M53.4 142.3h.1M63.5 142.3h.1M236.3 144.8h.1M236.3 144.8v2.6"/>
<path d="M63.5 170.2h.1M63.5 175.3h.1M71.2 167.7h.1M71.2 167.7v2.5h-7.7M78.8 172.8h.1M78.8 172.8v2.5h-15.3M137.2 165.1h.1M137.2 167.7h.1M137.2 165.1v7.7M137.2 167.7h53.3M144.8 167.7h.1M144.8 167.7v5.1"/>
<path d="M152.4 167.7h.1M152.4 167.7v5.1M160.1 167.7h.1M160.1 167.7v5.1M167.7 167.7h.1M167.7 167.7v5.1M175.3 167.7h.1M175.3 167.7v5.1M182.9 167.7h.1M182.9 167.7v5.1M190.5 167.7h.1M190.5 167.7v5.1"/>
<path d="M137.2 185.5h.1M137.2 180.4h.1M137.2 180.4v7.6M144.8 180.4h.1M144.8 185.5h.1M144.8 180.4v5.1M152.4 180.4h.1M152.4 185.5h.1M152.4 180.4v5.1M160.1 180.4h.1M160.1 185.5h.1M160.1 180.4v5.1"/>
<path d="M167.7 180.4h.1M167.7 185.5h.1M167.7 180.4v5.1M175.3 180.4h.1M175.3 185.5h.1M175.3 180.4v5.1M182.9 180.4h.1M182.9 185.5h.1M182.9 180.4v5.1M190.5 180.4h.1M190.5 180.4v5.1h-53.3"/>
</g>
<g fill="#f00" stroke="#f00" stroke-width=".25">
<circle cx="15.3" cy="139.7" r=".49"/>
<circle cx="15.3" cy="124.5" r=".49"/>
<circle cx="175.3" cy="71.1" r=".49"/>
<circle cx="259.1" cy="86.4" r=".49"/>
<circle cx="259.1" cy="111.8" r=".49"/>
<circle cx="259.1" cy="94" r=".49"/>
<circle cx="256.6" cy="71.1" r=".49"/>
<circle cx="256.6" cy="96.5" r=".49"/>
<circle cx="149.9" cy="101.6" r=".49"/>
<circle cx="149.9" cy="99.1" r=".49"/>
<circle cx="149.9" cy="96.5" r=".49"/>
<circle cx="228.6" cy="86.4" r=".49"/>
<circle cx="223.5" cy="88.9" r=".49"/>
<circle cx="248.9" cy="86.4" r=".49"/>
<circle cx="251.5" cy="88.9" r=".49"/>
<circle cx="149.9" cy="116.9" r=".49"/>
<circle cx="149.9" cy="119.4" r=".49"/>
<circle cx="149.9" cy="121.9" r=".49"/>
<circle cx="149.9" cy="124.5" r=".49"/>
<circle cx="149.9" cy="104.2" r=".49"/>
<circle cx="45.7" cy="121.9" r=".49"/>
<circle cx="40.7" cy="139.7" r=".49"/>
<circle cx="188" cy="45.7" r=".49"/>
<circle cx="149.9" cy="127" r=".49"/>
<circle cx="271.8" cy="127" r=".49"/>
<circle cx="274.3" cy="127" r=".49"/>
<circle cx="246.4" cy="127" r=".49"/>
<circle cx="248.9" cy="127" r=".49"/>
<circle cx="256.6" cy="83.8" r=".49"/>
<circle cx="236.2" cy="71.1" r=".49"/>
<circle cx="233.7" cy="71.1" r=".49"/>
<circle cx="276.9" cy="127" r=".49"/>
<circle cx="137.2" cy="185.4" r=".49"/>
<circle cx="137.2" cy="167.7" r=".49"/>
<circle cx="167.7" cy="167.7" r=".49"/>
<circle cx="160" cy="167.7" r=".49"/>
<circle cx="182.9" cy="167.7" r=".49"/>
<circle cx="175.3" cy="185.4" r=".49"/>
<circle cx="182.9" cy="185.4" r=".49"/>
<circle cx="175.3" cy="167.7" r=".49"/>
<circle cx="167.7" cy="185.4" r=".49"/>
<circle cx="152.4" cy="167.7" r=".49"/>
<circle cx="144.8" cy="167.7" r=".49"/>
<circle cx="149.9" cy="109.2" r=".49"/>
<circle cx="149.9" cy="106.7" r=".49"/>
<circle cx="152.4" cy="185.4" r=".49"/>
<circle cx="144.8" cy="185.4" r=".49"/>
<circle cx="160" cy="185.4" r=".49"/>
<circle cx="215.9" cy="61" r=".49"/>
<circle cx="175.3" cy="86.4" r=".49"/>
<circle cx="172.7" cy="88.9" r=".49"/>
<circle cx="76.2" cy="124.5" r=".49"/>
<circle cx="53.4" cy="124.5" r=".49"/>
<circle cx="63.5" cy="142.3" r=".49"/>
<circle cx="63.5" cy="124.5" r=".49"/>
</g>
<text font-size="4.1" x="10.2" y="13.6">J-Link OB</text>
<g font-size="4.1" fill="#f00">
<text x="144.8" y="140.6">Layout：USB差分线控阻抗90R：</text>
<text x="144.8" y="144.7">DBG_USB_DP/DBG_USB_DM</text>
<text x="10.2" y="155.9">注意：只能使用12MHz晶振</text>
</g>
<g font-size="2.3" fill="#00f">
<text x="249" y="12.1">Page1：MCU 电源</text>
<text x="249" y="14.4">Page2：MCU I/O</text>
<text x="249" y="16.6">Page3：Jlink OB</text>
<text x="249" y="18.9">Page4：USB HS</text>
<text x="249" y="21.2">Page5：SDRAM</text>
<text x="249" y="23.5">Page6：STORAGE MEMORY</text>
<text x="249" y="25.8">Page7：电源LDO/DCDC/MIPI/FLASH</text>
<text x="249" y="28.1">Page8：BTB</text>
<text x="17.8" y="40">MCU调试/下载接口</text>
<text x="45.8" y="75.6">TDO</text>
<text x="45.8" y="78.1">SWDIO</text>
<text x="45.8" y="80.6">SWCLK</text>
<text x="45.8" y="83.2">TDI</text>
<text x="28" y="88.3">JLOB_RESOUT</text>
<text x="99.1" y="136.5">MD</text>
<text x="114.3" y="136.5">MODE</text>
<text x="99.4" y="140.3">1</text>
<text x="109" y="140.3">Single-chip mode</text>
<text x="99.4" y="145.7">0</text>
<text x="109" y="145.4">SCI/USB boot mode</text>
<text x="43.2" y="184.8">短接J301可以消除二极管对USB供电电压的影响</text>
</g>
<g font-size="2.3">
<text x="182.5" y="25">VCC_RA4M2</text>
<text x="190.5" y="35.1">R301</text>
<text x="190.5" y="37.7">10K</text>
<text x="190.5" y="40.2">R0201</text>
<text x="160.6" y="45">4M2_RES</text>
<text x="228.4" y="47.8">VCC_5V</text>
<text x="190.5" y="52.9">R303</text>
<text x="218.5" y="50.4">R304</text>
<text x="218.5" y="52.9">15K</text>
<text x="89.7" y="57.9">48</text>
<text x="94" y="55.5">U5</text>
<text x="133.9" y="57.9">24</text>
<text x="190.5" y="55.5">NC</text>
<text x="190.5" y="58">R0402</text>
<text x="218.5" y="55.5">R0201</text>
<text x="233.2" y="54.1" transform="rotate(-90 233.2 54.1)">1</text>
<text x="237.8" y="58">D301</text>
<text x="248.5" y="58">DBG_USBFS_VBUS</text>
<text x="89.7" y="65.5">40</text>
<text x="89.7" y="63">46</text>
<text x="89.7" y="60.5">47</text>
<text x="133.9" y="63">22</text>
<text x="133.9" y="60.5">23</text>
<text x="170" y="60.5">4M2_P407</text>
<text x="237.8" y="61">B340A</text>
<text x="265.7" y="65.6">TYPE-C</text>
<text x="266.7" y="63.1">JDBG</text>
<text x="89.7" y="70.6">38</text>
<text x="89.7" y="68.1">39</text>
<text x="133.9" y="68.1">1</text>
<text x="133.9" y="70.6">12</text>
<text x="153" y="70.4">4M2_P407</text>
<text x="181.9" y="68.2">VSS_RA4M2</text>
<text x="218.5" y="68.2">R305</text>
<text x="218.5" y="70.7">30K</text>
<text x="233.2" y="66.6" transform="rotate(-90 233.2 66.6)">2</text>
<text x="262.2" y="68.1">A1</text>
<text x="262.2" y="70.6">A4</text>
<text x="89.7" y="75.7">36</text>
<text x="133.9" y="75.7">10</text>
<text x="133.9" y="73.2">11</text>
<text x="218.5" y="73.2">R0201</text>
<text x="262.2" y="73.2">A5</text>
<text x="262.2" y="75.7">A6</text>
<text x="89.7" y="83.3">33</text>
<text x="89.7" y="80.8">34</text>
<text x="89.7" y="78.2">35</text>
<text x="133.9" y="80.8">19</text>
<text x="133.9" y="78.2">37</text>
<text x="209.8" y="83.4">VSS_RA4M2</text>
<text x="262.2" y="78.2">A7</text>
<text x="262.2" y="80.8">A8</text>
<text x="262.2" y="83.3">A9</text>
<text x="71.2" y="88.5">LED301</text>
<text x="89.7" y="88.4">25</text>
<text x="89.7" y="85.9">32</text>
<text x="133.9" y="88.4">14</text>
<text x="133.9" y="85.9">15</text>
<text x="139.7" y="85.9">R306</text>
<text x="139.7" y="88.5">R307</text>
<text x="152.5" y="85.9">0R</text>
<text x="152.5" y="88.5">0R</text>
<text x="157.5" y="85.9">R0402</text>
<text x="157.5" y="88.5">R0402</text>
<text x="178.4" y="85.7">DBG_USB_DP</text>
<text x="178.4" y="88.2">DBG_USB_DM</text>
<text x="260.9" y="85.9">A12</text>
<text x="71.2" y="91">YELLOW</text>
<text x="71.2" y="93.6">LED0603</text>
<text x="89.7" y="90.9">26</text>
<text x="89.7" y="93.5">27</text>
<text x="133.9" y="93.5">2</text>
<text x="260.9" y="93.5">B12</text>
<text x="16.3" y="97.1">DBG_USBFS_VBUS</text>
<text x="45.8" y="96.1">R308</text>
<text x="58.5" y="96.1">10K R0201</text>
<text x="89.7" y="96">28</text>
<text x="89.7" y="98.6">29</text>
<text x="133.9" y="96">9</text>
<text x="133.9" y="101.1">16</text>
<text x="133.9" y="98.6">30</text>
<text x="154.6" y="101.2">VCC_RA4M2</text>
<text x="262.2" y="96">B9</text>
<text x="262.2" y="98.6">B8</text>
<text x="262.2" y="101.1">B7</text>
<text x="22.4" y="104.7">VCC_RA4M2</text>
<text x="22.9" y="107.3">VCC_RA4M2</text>
<text x="45.8" y="103.7">R309</text>
<text x="45.8" y="106.3">R310</text>
<text x="58.5" y="103.7">10K R0201</text>
<text x="58.5" y="106.3">10K R0201</text>
<text x="74.2" y="106">4M2_MD</text>
<text x="89.7" y="106.2">20</text>
<text x="89.7" y="103.6">21</text>
<text x="133.9" y="106.2">41</text>
<text x="133.9" y="103.6">45</text>
<text x="262.2" y="103.6">B6</text>
<text x="262.2" y="106.2">B5</text>
<text x="89.7" y="111.3">17</text>
<text x="89.7" y="108.7">18</text>
<text x="91" y="113.8">8</text>
<text x="133.9" y="113.8">6</text>
<text x="133.9" y="108.7">42</text>
<text x="262.2" y="108.7">B4</text>
<text x="262.2" y="111.3">B1</text>
<text x="28" y="119">Y301</text>
<text x="91" y="118.9">4</text>
<text x="91" y="116.3">7</text>
<text x="133.9" y="116.3">31</text>
<text x="133.9" y="118.9">43</text>
<text x="223" y="117.6" transform="rotate(-90 223 117.6)">2</text>
<text x="228.1" y="117.6" transform="rotate(-90 228.1 117.6)">3</text>
<text x="235.7" y="117.6" transform="rotate(-90 235.7 117.6)">4</text>
<text x="238.8" y="116.4">R311</text>
<text x="239.1" y="119">5.1K</text>
<text x="251.5" y="116.4">R312</text>
<text x="251.5" y="119">5.1K</text>
<text x="24.9" y="124">1</text>
<text x="24.9" y="121.4">4</text>
<text x="37.4" y="124">2</text>
<text x="37.4" y="121.4">3</text>
<text x="65.6" y="124">1</text>
<text x="66.1" y="121.5">Y302</text>
<text x="72.9" y="124">2</text>
<text x="73.7" y="121.5">NC</text>
<text x="91" y="121.4">5</text>
<text x="133.9" y="124">13</text>
<text x="133.9" y="121.4">44</text>
<text x="238.8" y="121.5">R0201</text>
<text x="251.5" y="121.5">R0201</text>
<text x="15.3" y="126.6">C301</text>
<text x="15.3" y="129.1">18pF</text>
<text x="28" y="129.1">12MHz</text>
<text x="45.8" y="126.6">C302</text>
<text x="45.8" y="129.1">18pF</text>
<text x="55.9" y="131.7">R313</text>
<text x="63.5" y="129.1">C312</text>
<text x="63.5" y="131.7">NC</text>
<text x="76.2" y="129.1">C313</text>
<text x="76.2" y="131.7">NC</text>
<text x="83.9" y="129.1">C303</text>
<text x="83.9" y="131.7">0.22uF</text>
<text x="91" y="126.5">3</text>
<text x="94" y="131.7">R7FA4M2AD3CNE</text>
<text x="133.9" y="126.5">49</text>
<text x="213.4" y="129.1">U302</text>
<text x="268.7" y="126.7" transform="rotate(-90 268.7 126.7)">C1</text>
<text x="271.3" y="126.7" transform="rotate(-90 271.3 126.7)">C2</text>
<text x="273.8" y="126.7" transform="rotate(-90 273.8 126.7)">C3</text>
<text x="276.3" y="126.7" transform="rotate(-90 276.3 126.7)">C4</text>
<text x="15.3" y="134.2">C0201</text>
<text x="15.3" y="136.7">50V</text>
<text x="45.8" y="134.2">C0201</text>
<text x="45.8" y="136.7">50V</text>
<text x="55.9" y="134.2">10K</text>
<text x="55.9" y="136.7">R0201</text>
<text x="63.5" y="136.7">C0201</text>
<text x="76.2" y="136.7">C0201</text>
<text x="83.9" y="136.7">C0201</text>
<text x="143.8" y="134.2">VSS_RA4M2</text>
<text x="63.5" y="139.3">NC</text>
<text x="76.2" y="139.3">NC</text>
<text x="83.9" y="139.3">6.3V</text>
<text x="240.3" y="139.3">VSS_RA4M2</text>
<text x="270.6" y="139.3">JDBG_EGND</text>
<text x="9.2" y="149.4">VSS_RA4M2</text>
<text x="34.6" y="149.4">VSS_RA4M2</text>
<text x="57.4" y="149.4">VSS_RA4M2</text>
<text x="77.8" y="149.4">VSS_RA4M2</text>
<text x="218.5" y="144.4">SR05-N</text>
<text x="235.7" y="145.3" transform="rotate(-90 235.7 145.3)">1</text>
<text x="230.2" y="152">VSS_RA4M2</text>
<text x="48.3" y="167.2">J301</text>
<text x="63" y="164.7">DBG_USBFS_VBUS</text>
<text x="131.7" y="162.1">VCC_RA4M2</text>
<text x="57.7" y="169.7">1</text>
<text x="73.4" y="169.8">VCC_5V</text>
<text x="137.2" y="172.3">C304</text>
<text x="144.8" y="172.3">C305</text>
<text x="152.4" y="172.3">C306</text>
<text x="160.1" y="172.3">C307</text>
<text x="167.7" y="172.3">C308</text>
<text x="175.3" y="172.3">C309</text>
<text x="182.9" y="172.3">C310</text>
<text x="190.5" y="172.3">C311</text>
<text x="48.3" y="179.9">NC</text>
<text x="57.7" y="174.8">2</text>
<text x="137.2" y="174.8">10uF</text>
<text x="137.2" y="179.9">C0402</text>
<text x="144.8" y="174.8">0.1uF</text>
<text x="144.8" y="179.9">C0201</text>
<text x="152.4" y="174.8">0.1uF</text>
<text x="152.4" y="179.9">C0201</text>
<text x="160.1" y="174.8">0.1uF</text>
<text x="160.1" y="179.9">C0201</text>
<text x="167.7" y="174.8">0.1uF</text>
<text x="167.7" y="179.9">C0201</text>
<text x="175.3" y="174.8">0.1uF</text>
<text x="175.3" y="179.9">C0201</text>
<text x="182.9" y="174.8">0.1uF</text>
<text x="182.9" y="179.9">C0201</text>
<text x="190.5" y="174.8">0.1uF</text>
<text x="190.5" y="179.9">C0201</text>
<text x="238.8" y="179.2">瑞萨电子www.renesas.com</text>
<text x="137.2" y="182.5">10V</text>
<text x="144.8" y="182.5">16V</text>
<text x="152.4" y="182.5">16V</text>
<text x="160.1" y="182.5">16V</text>
<text x="167.7" y="182.5">16V</text>
<text x="175.3" y="182.5">16V</text>
<text x="182.9" y="182.5">16V</text>
<text x="190.5" y="182.5">16V</text>
<text x="238.8" y="181.4">东莞野火电子技术有限公司</text>
<text x="219" y="187">Title</text>
<text x="223.6" y="190.1">CPKCOR-RA8P1核心板</text>
<text x="131.1" y="192.6">VSS_RA4M2</text>
<text x="218.7" y="194.6">Size</text>
<text x="219.8" y="197.4">A4</text>
<text x="227.1" y="194.9">Document Number</text>
<text x="249.7" y="197.4">Jlink OB</text>
<text x="283" y="194.6">Rev</text>
<text x="283.8" y="197.9">V1.0</text>
<text x="219.2" y="202.3">Date:</text>
<text x="227.6" y="202.3">Saturday, September 12, 2026</text>
<text x="266.8" y="202.3">Sheet</text>
<text x="274.4" y="202.3">3</text>
<text x="279.2" y="202.3">of</text>
<text x="283.8" y="202.3">10</text>
</g>
<g font-size="2.3" fill="#f00">
<text x="10.7" y="51.9">[2,8]</text>
<text x="18.1" y="51.9">RA4M2_P302_TXD2</text>
<text x="10.2" y="54.4">[2,8]</text>
<text x="17.6" y="54.4">RA4M2_P301_RXD2</text>
<text x="9.4" y="77.3">[2,8]</text>
<text x="16.8" y="77.3">RA4M2_P100_TDO</text>
<text x="146.9" y="74.8">RA4M2_P408_RTS</text>
<text x="146.9" y="77.3">RA4M2_P409_CTS</text>
<text x="169.5" y="74.8">[2]</text>
<text x="169.5" y="77.3">[2]</text>
<text x="183.9" y="74.5">DBG_USB_VBUS</text>
<text x="205.3" y="74.5">[4]</text>
<text x="9.4" y="79.8">[2,8]</text>
<text x="9.4" y="82.4">[2,8]</text>
<text x="16.8" y="79.8">RA4M2_P101_SWDIO</text>
<text x="16.8" y="82.4">RA4M2_P102_SWCLK</text>
<text x="12" y="84.9">[2,8]</text>
<text x="19.3" y="84.9">RA4M2_P103_TDI</text>
<text x="183.7" y="94.8">DBG_USB_DM</text>
<text x="183.9" y="92.3">DBG_USB_DP</text>
<text x="202.2" y="94.8">[4]</text>
<text x="202.2" y="92.3">[4]</text>
<text x="9.7" y="100.2">[2,8]</text>
<text x="17.1" y="100.2">RA4M2_P112_RESOUT</text>
</g>
<g font-size="2.3" fill="#00c">
<text x="95.3" y="59.5">P000</text>
<text x="111.4" y="59.5">P300/TCK/SWCLK</text>
<text x="95.3" y="64.6">P002</text>
<text x="95.3" y="62.1">P001</text>
<text x="125.5" y="64.6">P302</text>
<text x="125.5" y="62.1">P301</text>
<text x="95.3" y="69.7">P014</text>
<text x="95.3" y="67.1">P013</text>
<text x="125.5" y="69.7">P402</text>
<text x="268" y="69.7">GND1</text>
<text x="95.3" y="77.3">P100</text>
<text x="95.3" y="72.2">P015</text>
<text x="125.5" y="77.3">P409</text>
<text x="125.5" y="74.8">P408</text>
<text x="125.5" y="72.2">P407</text>
<text x="268" y="72.2">VBUS1</text>
<text x="268" y="74.8">CC1</text>
<text x="268" y="77.3">DP1</text>
<text x="95.3" y="82.4">P102</text>
<text x="95.3" y="79.8">P101</text>
<text x="125.5" y="79.8">P500</text>
<text x="126.2" y="82.4">RES</text>
<text x="268" y="79.8">DN1</text>
<text x="268" y="82.4">SBU1</text>
<text x="95.3" y="87.5">P104</text>
<text x="95.3" y="84.9">P103</text>
<text x="121.7" y="87.5">USB_DP</text>
<text x="268" y="84.9">VBUS2</text>
<text x="268" y="87.5">GND2</text>
<text x="95.3" y="90">P108/TMS/SWDIO</text>
<text x="95.3" y="92.5">P109/TDO/SWO</text>
<text x="95.3" y="95.1">P110/TDI</text>
<text x="121.3" y="90">USB_DM</text>
<text x="123.5" y="95.1">VBATT</text>
<text x="268" y="95.1">GND3</text>
<text x="95.3" y="97.6">P111</text>
<text x="95.3" y="100.2">P112</text>
<text x="124.8" y="97.6">VCC1</text>
<text x="124.8" y="100.2">VCC2</text>
<text x="268" y="97.6">VBUS3</text>
<text x="268" y="100.2">SBU2</text>
<text x="95.3" y="107.8">P201/MD</text>
<text x="95.3" y="105.2">P200</text>
<text x="120.1" y="102.7">VCC_USB</text>
<text x="121.8" y="105.2">VREFH0</text>
<text x="123.1" y="107.8">VREFH</text>
<text x="268" y="102.7">DN2</text>
<text x="268" y="105.2">DP2</text>
<text x="268" y="107.8">CC2</text>
<text x="95.3" y="112.9">P207</text>
<text x="95.3" y="110.3">P206</text>
<text x="123.2" y="110.3">AVCC0</text>
<text x="268" y="110.3">VBUS4</text>
<text x="268" y="112.9">GND4</text>
<text x="95.3" y="117.9">P213/XTAL</text>
<text x="95.3" y="115.4">P212/EXTAL</text>
<text x="125" y="115.4">VSS1</text>
<text x="125" y="117.9">VSS2</text>
<text x="95.3" y="120.5">XCIN</text>
<text x="95.3" y="123">XCOUT</text>
<text x="115.5" y="120.5">AVSS0/VREFL</text>
<text x="120.3" y="125.6">VSS_USB</text>
<text x="122.2" y="123">VREFL0</text>
<text x="270.3" y="120.7" transform="rotate(-90 270.3 120.7)">SH1</text>
<text x="272.9" y="120.7" transform="rotate(-90 272.9 120.7)">SH2</text>
<text x="275.4" y="120.7" transform="rotate(-90 275.4 120.7)">SH3</text>
<text x="278" y="120.7" transform="rotate(-90 278 120.7)">SH4</text>
<text x="95.3" y="128.1">VCL</text>
<text x="124.6" y="128.1">EPAD</text>
<text x="53.4" y="171.3">1</text>
<text x="53.4" y="176.4">2</text>
</g>
<g font-size="2.3" fill="#cc8006">
<text x="223" y="125.5" transform="rotate(-90 223 125.5)">DM</text>
<text x="228" y="125.5" transform="rotate(-90 228 125.5)">DP</text>
<text x="235.7" y="128.1" transform="rotate(-90 235.7 128.1)">VBUS</text>
<text x="235.7" y="141.8" transform="rotate(-90 235.7 141.8)">GND</text>
</g>
<g font-size="1.8">
<text x="31.7" y="1.9">5</text>
<text x="90.1" y="1.9">4</text>
<text x="148.5" y="1.9">3</text>
<text x="206.8" y="1.9">2</text>
<text x="265.2" y="1.9">1</text>
<text x=".7" y="29.8">D</text>
<text x="295.1" y="29.8">D</text>
<text x=".7" y="80.9">C</text>
<text x="295.1" y="80.9">C</text>
<text x=".7" y="132.1">B</text>
<text x="295.1" y="132.1">B</text>
<text x=".7" y="183.3">A</text>
<text x="295.1" y="183.3">A</text>
<text x="31.7" y="209.2">5</text>
<text x="90.1" y="209.2">4</text>
<text x="148.5" y="209.2">3</text>
<text x="206.8" y="209.2">2</text>
<text x="265.2" y="209.2">1</text>
</g>
<g font-size="1.3" fill="#cc8006">
<text x="28.2" y="121.4">GND2</text>
<text x="32.3" y="126.2">GND1</text>
</g>
</svg>
